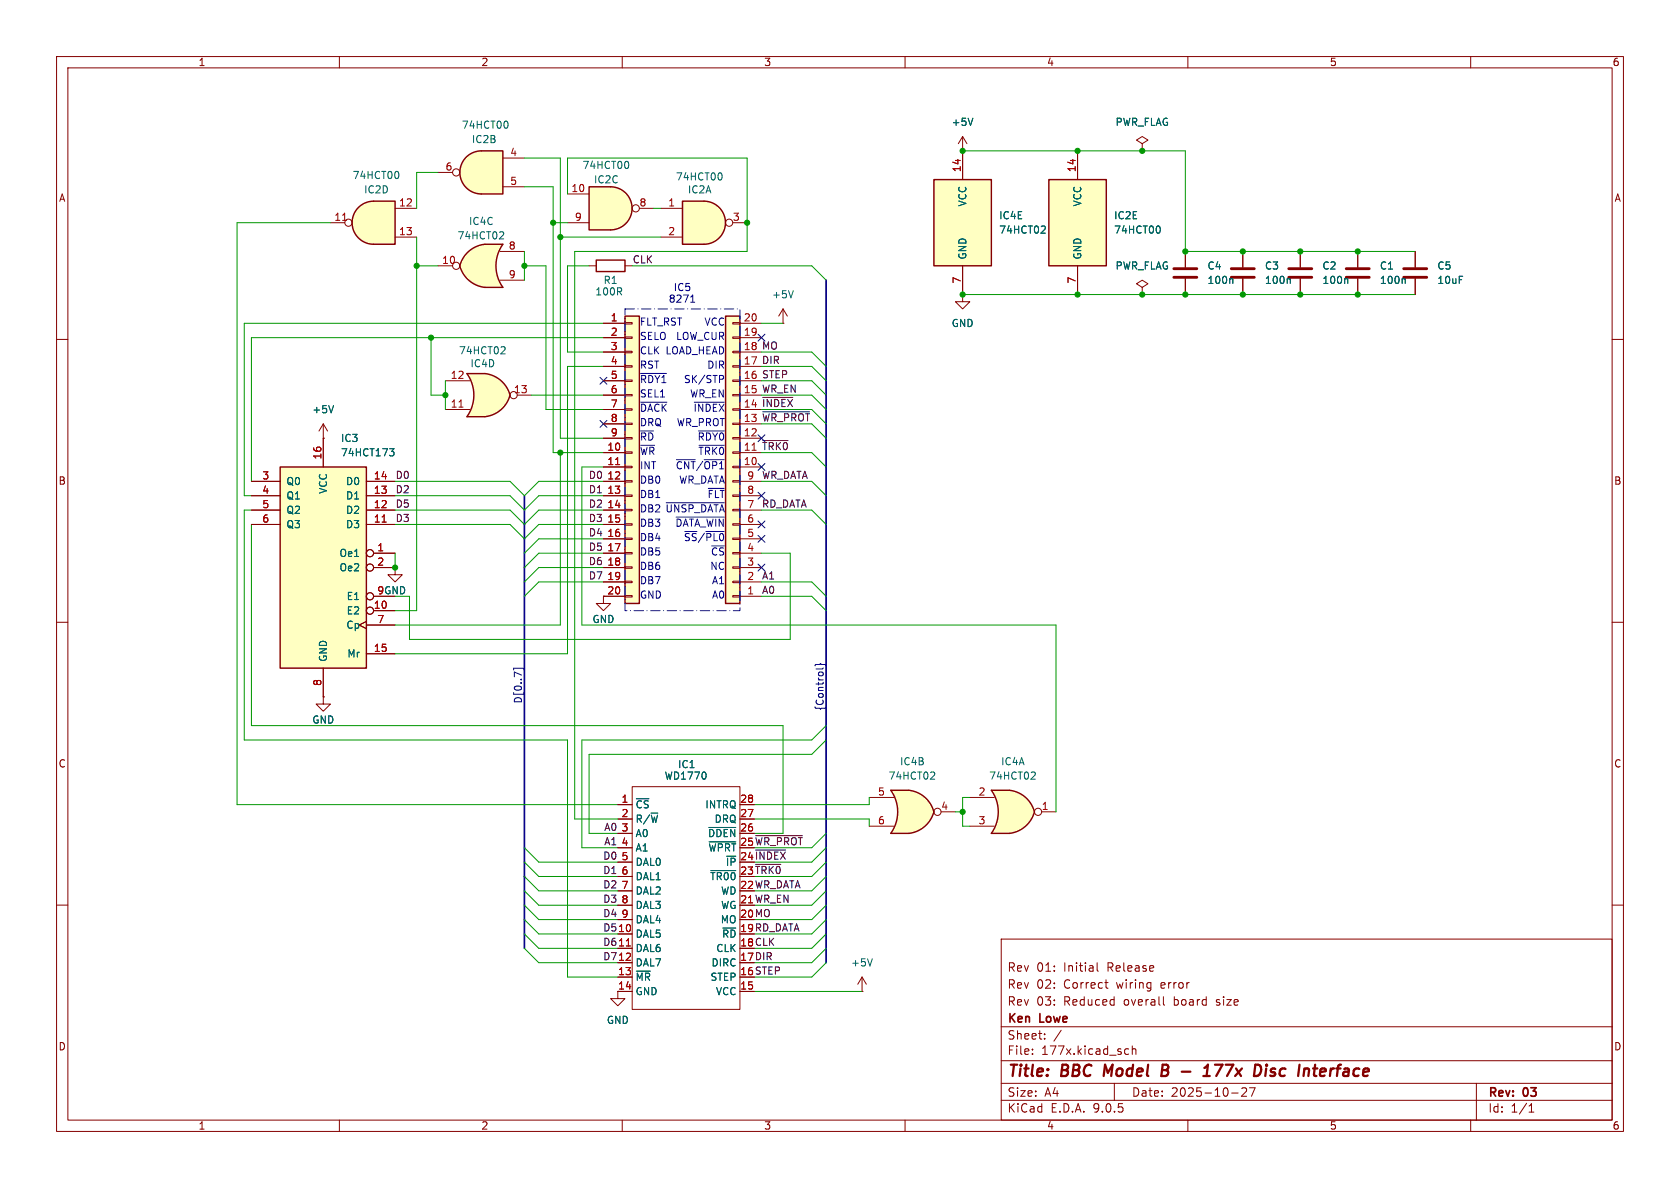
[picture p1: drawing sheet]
<svg xmlns="http://www.w3.org/2000/svg" width="297mm" height="210mm" viewBox="0 0 297 210" stroke-linecap="round" stroke-linejoin="round" font-family="sans-serif">
<g fill="none" stroke="#840000" stroke-width=".18">
<path d="M10 10h277v190h-277zM12 12h273v186h-273zM60 10v2M110 10v2M160 10v2M210 10v2M260 10v2M10 60h2M285 60h2M10 110h2M285 110h2M10 160h2"/>
<path d="M177 166h108v32h-108zM194 170.2v1.3l.2 .2M195.3 173.7h.6M195.6 174.6l.3 .1M205.7 176.2v1.3l.2 .2M285 160h2M60 198v2M110 198v2M160 198v2M177 194.5h108M177 191.5h108M177 187.5h108"/>
<path d="M177 181.5h108M182.5 186.3v.1M182.5 185.5v.1M184.7 183.6v.1M184.7 182.8v.1M187.6 182.1l-1.3 2M197 191.5v3M199 186.3h.5M199 185.5h.5M200.2 185.5l.2-.1 .3 .1 .1 .9M200.2 184.9v1.5M210 198v2"/>
<path d="M217.7 193.2h1.2M219.5 192.4l.6-.1 .2 .1 .1 .3-.9 1.1h.9M220.9 192.3h1l-.7 1.5M260 198v2M261 191.5v6.5M270.3 196.6h.9M270.3 195.5l.4-.4v1.5"/>
</g>
<g fill="none" stroke="#840000" stroke-width=".4">
<path d="M195.4 188.2l-.3 2M205.4 189.2h.7M206.1 189.2l.3 .1M206.2 188.2h-.6l-.3 2 1-.1M206.3 189.1l-.2 .1M208.9 189.4h1.5M212.7 190.2h1.2M212.9 188.8l.7-.6-.3 2M214.8 188.2h1.3l-1.1 2M223.8 188.9l-.1 1.3M223.9 188.2v.2M223.9 188.2l-.1 .1 .1 .1"/>
<path d="M223.9 188.2l.1 .1-.1 .1M224.6 190.1l.5 .1M225 188.9l-.2 .1-.1 .3 .2 .2h.3M232.1 188.9h.8M233.8 188.9l-.4 .3-.1 .7 .3 .3M234.4 189.4l-1 .1"/>
</g>
<path d="M157.5 139.7h3.2M157.5 147.3h3.2" fill="none" stroke="#ffffc2" stroke-width=".18"/>
<g fill="#ffffc2" stroke="#ffffc2" stroke-width=".18">
<path d="M160.1 142.2l5 1.3a5.2 5.2 0 0 1-4.4 3.8z"/>
<path d="M160.7 139.7a5.1 5.1 0 0 1 4.4 3.8l-5 1.3z"/>
</g>
<path d="M157.5 139.7h3.2v7.6h-3.2a6.7 6.7 0 0 0 0-7.6z" fill="#ffffc2"/>
<path d="M160.7 139.7h-3.2a6.6 6.6 0 0 1 0 7.6h3.2M160.7 139.7a5.1 5.1 0 0 1 4.4 3.8M165.1 143.5a5.2 5.2 0 0 1-4.4 3.8" fill="none" stroke="#840000" stroke-width=".25"/>
<g fill="none" stroke="#840000" stroke-width=".18">
<path d="M153.7 141h4.3M153.7 146.1h4.3M166.4 143.5h2.5"/>
<circle cx="165.7" cy="143.5" r=".63"/>
</g>
<path d="M165 136.5l.3 .2-.1 .3-.7 .7h.8" fill="none" stroke="#006464" stroke-width=".18"/>
<path d="M124.5 35.6a3.8 3.8 0 0 1 3.8 3.8 3.8 3.8 0 0 1-3.8 3.8z" fill="#ffffc2" stroke="#ffffc2" stroke-width=".18"/>
<path d="M120.6 35.6h3.9v7.6h-3.9z" fill="#ffffc2"/>
<path d="M120.6 35.6h3.9a3.8 3.8 0 0 1 3.8 3.8 3.8 3.8 0 0 1-3.8 3.8h-3.9z" fill="none" stroke="#840000" stroke-width=".25"/>
<g fill="none" stroke="#840000" stroke-width=".18">
<path d="M116.8 36.8h3.8M129.5 39.4h2.6M116.8 41.9h3.8M138.4 57.2h.1M138.4 54.6l-.7 1.3M138.4 54.6l.8 1.3M138.4 54.6v2.6M209.5 44.5v2.7M209.5 49.3v2.8M250.2 44.5v2.7M250.2 49.3v2.8"/>
<circle cx="128.9" cy="39.4" r=".63"/>
</g>
<path d="M127.5 30.6l.2 .4-.2 .8M140.2 51.4l-.4 1.2M217.8 49.3l.1 .1v.7" fill="none" stroke="#006464" stroke-width=".18"/>
<path d="M207.5 47.5h4.1M207.5 49h4.1M248.2 47.5h4M248.2 49h4" fill="none" stroke="#840000" stroke-width=".51"/>
<path d="M49.5 82.6h15.3v35.5h-15.3z" fill="#ffffc2"/>
<path d="M49.5 82.6h15.3v35.5h-15.3z" fill="none" stroke="#840000" stroke-width=".25"/>
<g fill="none" stroke="#840000" stroke-width=".18">
<path d="M170.2 52.1v1.2h1.2l-1.2 1.3-1.3-1.3h1.3M170.2 52.1h.1M57.1 77.5v5.1M44.4 85.1h5.1M44.4 87.6h5.1M44.4 90.2h5.1M44.4 92.7h5.1M64.8 85.1h5M64.8 87.6h5M64.8 90.2h5M64.8 92.7h5M66 97.8h3.8"/>
<path d="M57.1 118.1v5.1M64.8 109.9l-1.3 .6 1.3 .6M64.8 110.5h5M64.8 115.6h5M66 100.3h3.8M66 105.4h3.8M66 108h3.8M106.7 105.4v1.3h1.2l-1.2 1.3-1.3-1.3h1.3M106.7 105.4h.1"/>
<circle cx="65.4" cy="97.8" r=".63"/>
<circle cx="65.4" cy="100.3" r=".63"/>
<circle cx="65.4" cy="105.4" r=".63"/>
<circle cx="65.4" cy="107.9" r=".63"/>
</g>
<path d="M67.6 92.3h.7" fill="none" stroke="#a90000" stroke-width=".18"/>
<path d="M68.9 79.3h.8l-.5 .5 .4 .1 .1 .4-.3 .3h-.4" fill="none" stroke="#006464" stroke-width=".18"/>
<path d="M175.3 139.7h3.1M175.3 147.3h3.1" fill="none" stroke="#ffffc2" stroke-width=".18"/>
<g fill="#ffffc2" stroke="#ffffc2" stroke-width=".18">
<path d="M177.9 142.2l5 1.3a5.2 5.2 0 0 1-4.4 3.8z"/>
<path d="M178.5 139.7a5.1 5.1 0 0 1 4.4 3.8l-5 1.3z"/>
</g>
<path d="M175.3 139.7h3.1v7.6h-3.1a6.7 6.7 0 0 0 0-7.6z" fill="#ffffc2"/>
<path d="M178.4 139.7h-3.1a6.6 6.6 0 0 1 0 7.6h3.1M178.5 139.7a5.2 5.2 0 0 1 4.4 3.8 5.2 5.2 0 0 1-4.4 3.8" fill="none" stroke="#840000" stroke-width=".25"/>
<g fill="none" stroke="#840000" stroke-width=".18">
<path d="M57.1 77.5h.1M57.1 74.9l-.7 1.3M57.1 74.9l.8 1.3M57.1 74.9v2.6M69.8 100.3v1.3h1.3l-1.3 1.3-1.2-1.3h1.2M69.8 100.3h.1M57.1 123.2v1.3h1.3l-1.3 1.2-1.2-1.2h1.2M57.1 123.2h.1M171.4 141h4.4M171.4 146.1h4.4M184.1 143.5h2.6M152.4 175.3h.1"/>
<path d="M152.4 172.7l-.8 1.3M152.4 172.7l.8 1.3M152.4 172.7v2.6"/>
<circle cx="183.5" cy="143.5" r=".63"/>
</g>
<path d="M59 71.7l-.5 1.3M182.8 136.5l.2 .2v.3l-.8 .7h.8M154.2 169.5l-.4 1.3" fill="none" stroke="#006464" stroke-width=".18"/>
<path d="M63.4 36.7a3.8 3.8 0 0 1 2.6-1.1v7.6a3.8 3.8 0 0 1-3.5-2.4 3.8 3.8 0 0 1 .9-4.1z" fill="#ffffc2" stroke="#ffffc2" stroke-width=".18"/>
<path d="M66 35.6h3.8v7.6h-3.8z" fill="#ffffc2"/>
<path d="M63.4 36.7a3.8 3.8 0 0 1 2.6-1.1h3.8v7.6h-3.8a3.8 3.8 0 0 1-3.5-2.4 3.8 3.8 0 0 1 .9-4.1z" fill="none" stroke="#840000" stroke-width=".25"/>
<g fill="none" stroke="#840000" stroke-width=".18">
<path d="M58.4 39.4h2.6M69.8 36.8h3.9M69.8 41.9h3.9"/>
<circle cx="61.6" cy="39.4" r=".63"/>
</g>
<path d="M60.6 39h.7" fill="none" stroke="#a90000" stroke-width=".18"/>
<path d="M70.3 30.4l.2 .4-.2 .7" fill="none" stroke="#006464" stroke-width=".18"/>
<path d="M82.4 27.8a3.8 3.8 0 0 1 2.7-1.1v7.6a3.8 3.8 0 0 1-3.5-2.4 3.8 3.8 0 0 1 .8-4.1z" fill="#ffffc2" stroke="#ffffc2" stroke-width=".18"/>
<path d="M85.1 26.7h3.8v7.6h-3.8z" fill="#ffffc2"/>
<path d="M82.4 27.8a3.8 3.8 0 0 1 2.7-1.1h3.8v7.6h-3.8a3.8 3.8 0 0 1-3.5-2.4 3.8 3.8 0 0 1 .8-4.1z" fill="none" stroke="#840000" stroke-width=".25"/>
<g fill="none" stroke="#840000" stroke-width=".18">
<path d="M77.5 30.5h2.5M88.9 27.9h3.8M88.9 33h3.8M201.9 25.4l1-.6-1-.7-1 .7 1 .6v1.3M201.9 26.7h.1M229.9 44.5v2.7M229.9 49.3v2.8M111.8 139.1h19v39.3h-19zM109.2 147.3h2.6M109.2 149.9h2.6M109.2 152.4h2.6M109.2 154.9h2.6"/>
<path d="M109.2 157.5h2.6M109.2 142.2h2.6M109.2 144.8h2.6M130.8 147.3h2.5M130.8 142.2h2.5M130.8 144.8h2.5M109.2 160h2.6M109.2 162.6h2.6M109.2 165.1h2.6M109.2 167.6h2.6M109.2 170.2h2.6M109.2 175.3h2.6"/>
<path d="M109.2 172.7h2.6M130.8 175.3h2.5"/>
<circle cx="80.6" cy="30.5" r=".63"/>
</g>
<path d="M89.6 21.5l.2 .4-.2 .7M238.1 49.3l.2 .1v.7M125.3 146.3h4.8M125.4 148.8h4.7M125.7 153.9h4.4M112.5 171.7h2.5" fill="none" stroke="#006464" stroke-width=".18"/>
<path d="M227.8 47.5h4.1M227.8 49h4.1" fill="none" stroke="#840000" stroke-width=".51"/>
<path d="M110.7 167.2h.8" fill="none" stroke="#a90000" stroke-width=".18"/>
<path d="M82.5 73.7h3.2M82.5 66h3.2" fill="none" stroke="#ffffc2" stroke-width=".18"/>
<g fill="#ffffc2" stroke="#ffffc2" stroke-width=".18">
<path d="M85.8 66a5.2 5.2 0 0 1 4.4 3.9l-5.1 1.3z"/>
<path d="M85.2 68.6l5 1.2a5.1 5.1 0 0 1-4.4 3.9z"/>
</g>
<path d="M82.5 66h3.2v7.7h-3.2a6.6 6.6 0 0 0 0-7.7z" fill="#ffffc2"/>
<path d="M82.5 66h3.2a5.2 5.2 0 0 1 4.5 3.9 5.2 5.2 0 0 1-4.4 3.8h-3.3a6.6 6.6 0 0 0 0-7.7z" fill="none" stroke="#840000" stroke-width=".25"/>
<g fill="none" stroke="#840000" stroke-width=".18">
<path d="M78.7 72.4h4.4M78.7 67.3h4.4M91.4 69.9h2.6"/>
<circle cx="90.8" cy="69.8" r=".63"/>
</g>
<path d="M81.1 72h.8" fill="none" stroke="#a90000" stroke-width=".18"/>
<path d="M89.1 61.3l.2 .2-.1 .3-.7 .8h.8" fill="none" stroke="#006464" stroke-width=".18"/>
<path d="M85.7 43.2h3.2M85.7 50.8h3.2" fill="none" stroke="#ffffc2" stroke-width=".18"/>
<g fill="#ffffc2" stroke="#ffffc2" stroke-width=".18">
<path d="M81.3 47l5-1.4-.6 5.2a5.2 5.2 0 0 1-4.4-3.8z"/>
<path d="M82.5 44.7a5.1 5.1 0 0 1 3.2-1.5l.6 5.1-5-1.3 .5-1.2z"/>
</g>
<path d="M85.7 43.2h3.2a6.6 6.6 0 0 0 0 7.6h-3.2z" fill="#ffffc2"/>
<path d="M85.7 43.2a5.2 5.2 0 0 0-4.4 3.8 5.2 5.2 0 0 0 4.4 3.8M85.7 43.2h3.2a6.6 6.6 0 0 0 0 7.6h-3.2" fill="none" stroke="#840000" stroke-width=".25"/>
<g fill="none" stroke="#840000" stroke-width=".18">
<path d="M77.5 47h2.5M88.4 44.5h4.3M88.4 49.5h4.3"/>
<circle cx="80.6" cy="47" r=".63"/>
</g>
<path d="M88.8 41l.3 .2-.1 .3-.7 .7h.8" fill="none" stroke="#006464" stroke-width=".18"/>
<path d="M110.5 55.9h2.5v50.8h-2.5z" fill="#ffffc2"/>
<path d="M110.5 55.9h2.5v50.8h-2.5z" fill="none" stroke="#840000" stroke-width=".25"/>
<g fill="none" stroke="#840000" stroke-width=".18">
<path d="M106.7 57.2h3.8M106.7 59.7h3.8M110.5 57h1.3v.3h-1.3zM110.5 59.6h1.3v.2h-1.3zM201.9 50.8l1-.6-1-.7-1 .7 1 .6v1.3M201.9 52.1h.1M106.7 62.2h3.8M106.7 64.8h3.8M106.7 67.3h3.8M106.7 69.9h3.8M106.7 72.4h3.8M106.7 74.9h3.8"/>
<path d="M106.7 77.5h3.8M110.5 62.1h1.3v.3h-1.3zM110.5 64.6h1.3v.3h-1.3zM110.5 67.2h1.3v.2h-1.3zM110.5 69.7h1.3v.3h-1.3zM110.5 72.3h1.3v.2h-1.3zM110.5 74.8h1.3v.3h-1.3zM110.5 77.3h1.3v.3h-1.3zM110.5 79.9h1.3v.2h-1.3zM106.7 80h3.8M106.7 82.6h3.8M106.7 85.1h3.8"/>
<path d="M106.7 87.6h3.8M106.7 90.2h3.8M106.7 92.7h3.8M106.7 95.3h3.8M106.7 97.8h3.8M110.5 82.4h1.3v.3h-1.3zM110.5 85h1.3v.2h-1.3zM110.5 87.5h1.3v.3h-1.3zM110.5 90h1.3v.3h-1.3zM110.5 92.6h1.3v.2h-1.3zM110.5 95.1h1.3v.3h-1.3zM110.5 97.7h1.3v.2h-1.3z"/>
<path d="M106.7 100.3h3.8M106.7 102.9h3.8M106.7 105.4h3.8M110.5 100.2h1.3v.3h-1.3zM110.5 102.7h1.3v.3h-1.3zM110.5 105.3h1.3v.2h-1.3z"/>
</g>
<path d="M108.8 82.1h.8" fill="none" stroke="#a90000" stroke-width=".18"/>
<path d="M128.3 55.9h2.5v50.8h-2.5z" fill="#ffffc2"/>
<path d="M128.3 55.9h2.5v50.8h-2.5z" fill="none" stroke="#840000" stroke-width=".25"/>
<g fill="none" stroke="#840000" stroke-width=".18">
<path d="M129.5 59.6h1.3v.2h-1.3zM129.5 57h1.3v.3h-1.3zM130.8 59.7h3.8M130.8 57.2h3.8M129.5 79.9h1.3v.2h-1.3zM129.5 77.3h1.3v.3h-1.3zM129.5 74.8h1.3v.3h-1.3zM129.5 72.3h1.3v.2h-1.3zM129.5 69.7h1.3v.3h-1.3zM129.5 67.2h1.3v.2h-1.3zM129.5 64.6h1.3v.3h-1.3zM129.5 62.1h1.3v.3h-1.3z"/>
<path d="M130.8 77.5h3.8M130.8 74.9h3.8M130.8 72.4h3.8M130.8 69.9h3.8M130.8 67.3h3.8M130.8 64.8h3.8M130.8 62.2h3.8M129.5 97.7h1.3v.2h-1.3zM129.5 85h1.3v.2h-1.3zM130.8 97.8h3.8M130.8 95.3h3.8M130.8 92.7h3.8"/>
<path d="M130.8 90.2h3.8M130.8 87.6h3.8M130.8 85.1h3.8M130.8 82.6h3.8M130.8 80h3.8M129.5 105.3h1.3v.2h-1.3zM129.5 102.7h1.3v.3h-1.3zM129.5 100.2h1.3v.3h-1.3zM130.8 105.4h3.8M130.8 102.9h3.8M130.8 100.3h3.8"/>
</g>
<path d="M133 79.6h.7" fill="none" stroke="#a90000" stroke-width=".18"/>
<path d="M185.4 31.8h10.2v15.2h-10.2z" fill="#ffffc2"/>
<path d="M185.4 31.8h10.2v15.2h-10.2zM105.4 46h5.1v2h-5.1z" fill="none" stroke="#840000" stroke-width=".25"/>
<path d="M170.2 26.7h.1M170.2 24.1l-.8 1.3M170.2 24.1l.7 1.3M170.2 24.1v2.6M190.5 26.7v5.1M104.1 47h1.3M110.5 47h1.3M190.5 47v5.1M109.2 175.3v1.2h1.3l-1.3 1.3-1.3-1.3h1.3" fill="none" stroke="#840000" stroke-width=".18"/>
<path d="M172 20.9l-.4 1.3M204.9 40l.2 .4-.2 .8" fill="none" stroke="#006464" stroke-width=".18"/>
<path d="M107.9 33a3.8 3.8 0 0 1 3.8 3.8 3.8 3.8 0 0 1-3.8 3.8z" fill="#ffffc2" stroke="#ffffc2" stroke-width=".18"/>
<path d="M104.1 33h3.8v7.6h-3.8z" fill="#ffffc2"/>
<path d="M104.1 33h3.8a3.8 3.8 0 0 1 3.8 3.8 3.8 3.8 0 0 1-3.8 3.8h-3.8z" fill="none" stroke="#840000" stroke-width=".25"/>
<g fill="none" stroke="#840000" stroke-width=".18">
<path d="M100.3 39.4h3.8M100.3 34.3h3.8M113 36.8h2.6"/>
<circle cx="112.4" cy="36.8" r=".63"/>
</g>
<path d="M111 28.6l.1 .4-.1 .7" fill="none" stroke="#006464" stroke-width=".18"/>
<path d="M165.1 31.8h10.2v15.2h-10.2z" fill="#ffffc2"/>
<path d="M165.1 31.8h10.2v15.2h-10.2z" fill="none" stroke="#840000" stroke-width=".25"/>
<g fill="none" stroke="#840000" stroke-width=".18">
<path d="M170.2 26.7h.1M170.2 26.7v5.1M190.5 26.7v5.1M201.9 26.7h.1M106.7 57.2h3.8M106.7 59.7h3.8M170.2 52.1h.1M170.2 47v5.1M190.5 47v5.1M201.9 52.1h.1M209.5 44.5v2.7M209.5 49.3v2.8"/>
<path d="M219.7 44.5v2.7M219.7 49.3v2.8M229.9 44.5v2.7M229.9 49.3v2.8M240 44.5v2.7M240 49.3v2.8M250.2 44.5v2.7M250.2 49.3v2.8M57.1 77.5h.1M57.1 77.5v5.1M106.7 62.2h3.8M106.7 64.8h3.8"/>
<path d="M106.7 67.3h3.8M106.7 69.9h3.8M106.7 72.4h3.8M106.7 74.9h3.8M106.7 77.5h3.8M44.4 85.1h5.1M44.4 87.6h5.1M44.4 90.2h5.1M44.4 92.7h5.1M64.8 85.1h5M64.8 87.6h5M64.8 90.2h5"/>
<path d="M64.8 92.7h5M66 97.8h3.8M106.7 80h3.8M106.7 82.6h3.8M106.7 85.1h3.8M106.7 87.6h3.8M106.7 90.2h3.8M106.7 92.7h3.8M106.7 95.3h3.8M106.7 97.8h3.8M57.1 118.1v5.1M64.8 109.9l-1.3 .6 1.3 .6"/>
<path d="M64.8 110.5h5M64.8 115.6h5M66 100.3h3.8M66 105.4h3.8M66 108h3.8M69.8 100.3h.1M106.7 105.4h.1M106.7 100.3h3.8M106.7 102.9h3.8M106.7 105.4h3.8M57.1 123.2h.1M109.2 147.3h2.6"/>
<path d="M109.2 149.9h2.6M109.2 152.4h2.6M109.2 154.9h2.6M109.2 157.5h2.6M109.2 142.2h2.6M109.2 144.8h2.6M130.8 147.3h2.5M130.8 142.2h2.5M130.8 144.8h2.5M109.2 160h2.6M109.2 162.6h2.6M109.2 165.1h2.6"/>
<path d="M109.2 167.6h2.6M109.2 170.2h2.6M109.2 175.3h2.6M109.2 172.7h2.6M130.8 175.3h2.5"/>
<circle cx="65.4" cy="97.8" r=".63"/>
<circle cx="65.4" cy="100.3" r=".63"/>
<circle cx="65.4" cy="105.4" r=".63"/>
<circle cx="65.4" cy="107.9" r=".63"/>
</g>
<g fill="none" stroke="#006464" stroke-width=".18">
<path d="M172 20.9l-.4 1.3M184.6 39.9l.2 .3-.1 .3-.7 .7h.8M204.9 40l.2 .4-.2 .8M217.8 49.3l.1 .1v.7M227.9 49.3l.2 .1v.7M238.1 49.3l.2 .1v.7M248.2 49.3l.2 .1v.7M59 71.7l-.5 1.3M68.9 79.3h.8l-.5 .5 .4 .1 .1 .4-.3 .3h-.4M125.3 146.3h4.8M125.4 148.8h4.7M125.7 153.9h4.4"/>
<path d="M112.5 171.7h2.5"/>
</g>
<path d="M217.7 47.5h4M217.7 49h4M238 47.5h4.1M238 49h4.1" fill="none" stroke="#840000" stroke-width=".51"/>
<path d="M134.8 77.9h4.5M134.8 72.8h8.3M134.8 70.3h5.4M133.6 152.8h4.4M133.6 150.3h5.3M133.6 147.7h8.3" fill="none" stroke="#0f0f0f" stroke-width=".18"/>
<g fill="none" stroke="#000084" stroke-width=".18">
<path d="M134 59.1l1.2 1.2M135.2 59.1l-1.2 1.2M106.1 66.7l1.2 1.2M106.1 74.3l1.2 1.2M107.3 66.7l-1.2 1.2M107.3 74.3l-1.2 1.2M134 76.9l1.2 1.2M135.2 76.9l-1.2 1.2M134 81.9l1.2 1.3M134 92.1l1.2 1.2M134 99.7l1.2 1.2M134 94.6l1.2 1.3"/>
<path d="M134 87l1.2 1.2M135.2 81.9l-1.2 1.3M135.2 92.1l-1.2 1.2M135.2 99.7l-1.2 1.2M135.2 94.6l-1.2 1.3M135.2 87l-1.2 1.2M90.8 118.4v-.3h1.8v.3M144.1 117.7l.2-.2h.6l.2-.2 .1 .2h.6l.2 .2M145.5 118.1l-.1 .2h-1.1"/>
</g>
<path d="M146 49.5v120.7M92.7 87.6v80" fill="none" stroke="#000084" stroke-width=".3"/>
<g fill="none" stroke="#009600" stroke-width=".18">
<path d="M58.4 39.4h-16.5v102.8h67.3M77.5 30.5h-3.8v6.3M92.7 27.9h6.4v49.6h7.6M92.7 33h5.1v47h8.9M97.8 39.4h2.5M100.3 34.3v-6.4h31.8v16.6h-30.5v100.3h7.6M115.6 36.8h1.2M170.2 26.7h39.3v17.8h40.7M73.7 41.9v66.1h-3.9M73.7 47h3.8M76.2 59.7v10.2h2.5M92.7 47h3.8v25.4h10.2"/>
<path d="M92.7 44.5v5M99.1 41.9h17.7M104.1 47h-3.8v15.2h6.4M106.7 57.2h-63.5v30.4h1.2M106.7 59.7h-62.3v25.4M111.8 47h31.7l2.5 2.5M134.6 57.2h3.8M170.2 52.1h80M78.7 67.3v5.1M94 69.9h12.7M106.7 64.8h-6.4v50.8h-30.5M134.6 72.4h8.9l2.5 2.5"/>
<path d="M134.6 69.9h8.9l2.5 2.5M134.6 62.2h8.9l2.5 2.6M134.6 67.3h8.9l2.5 2.6M134.6 74.9h8.9l2.5 2.6M134.6 64.8h8.9l2.5 2.5M44.4 90.2h-1.2v40.6h57.1v41.9h8.9M44.4 92.7v35.6h94v19h-5.1M69.8 85.1h20.4l2.5 2.5 2.5-2.5h11.5M69.8 87.6h20.4l2.5 2.6 2.5-2.6h11.5M69.8 90.2h20.4l2.5 2.5 2.5-2.5h11.5M69.8 92.7h20.4l2.5 2.6 2.5-2.6h11.5M69.8 97.8v2.5"/>
<path d="M99.1 80v30.5h-29.3M106.7 82.6h-3.8v27.9h83.8v33M106.7 95.3h-11.5l-2.5 2.5M106.7 97.8h-11.5l-2.5 2.5M134.6 80h8.9l2.5 2.6M134.6 85.1h8.9l2.5 2.5M134.6 90.2h8.9l2.5 2.5M134.6 97.8h5.1v15.2h-67.3v-7.6h-2.6M106.7 102.9h-11.5l-2.5 2.5M106.7 100.3h-11.5l-2.5 2.6M134.6 102.9h8.9l2.5 2.5M134.6 105.4h8.9l2.5 2.6"/>
<path d="M146 128.3l-2.5 2.5h-40.6v19.1h6.3M146 130.8l-2.5 2.6h-39.4v13.9h5.1M92.7 149.9l2.5 2.5h14M92.7 154.9l2.5 2.6h14M92.7 152.4l2.5 2.5h14M92.7 157.5l2.5 2.5h14M133.3 144.8h20.4v1.3M146 149.9l-2.5 2.5h-10.2M146 154.9l-2.5 2.6h-10.2M146 152.4l-2.5 2.5h-10.2M146 147.3l-2.5 2.6h-10.2M146 157.5l-2.5 2.5h-10.2"/>
<path d="M153.7 141v1.2h-20.4M168.9 143.5h1.3M171.4 141h-1.2v5.1h1.2M92.7 162.6l2.5 2.5h14M92.7 160l2.5 2.6h14M92.7 165.1l2.5 2.5h14M92.7 167.6l2.5 2.6h14M133.3 175.3h19.1M146 170.2l-2.5 2.5h-10.2M146 162.6l-2.5 2.5h-10.2M146 160l-2.5 2.6h-10.2M146 165.1l-2.5 2.5h-10.2"/>
<path d="M146 167.6l-2.5 2.6h-10.2"/>
</g>
<g fill="none" stroke="#0000c2" stroke-width=".18">
<path d="M122.1 53.4h.7M122.2 52.5l.3-.3v1.2M113.3 66h4.5M113.3 71.1h4.6M122.7 71.1h5.3M123.5 76.2h4.5M123.6 78.7h4.4M127.2 66.4h.5l.2 .2-.1 .4h-.6M117.8 88.9h10.2M119.5 91.4h8.5M119.6 81.3h3.3M124.5 81.3h3.5"/>
<path d="M124.8 94h3.2M125.2 86.3h2.8"/>
</g>
<path d="M110.5 54.6h20.3v53.4h-20.3z" fill="none" stroke="#0000c2" stroke-width=".18" stroke-dasharray="1.7 .6 0 .6"/>
<path d="M67.6 92.3h.7M108.8 82.1h.8M110.7 167.2h.8" fill="none" stroke="#a90000" stroke-width=".18"/>
<g fill="#009600" stroke="#009600" stroke-width=".18">
<circle cx="170.2" cy="26.7" r=".46"/>
<circle cx="132.1" cy="39.4" r=".46"/>
<circle cx="170.2" cy="52.1" r=".46"/>
<circle cx="170.2" cy="143.5" r=".46"/>
<circle cx="219.7" cy="52.1" r=".46"/>
<circle cx="219.7" cy="44.5" r=".46"/>
<circle cx="201.9" cy="52.1" r=".46"/>
<circle cx="209.5" cy="44.5" r=".46"/>
<circle cx="209.5" cy="52.1" r=".46"/>
<circle cx="201.9" cy="26.7" r=".46"/>
<circle cx="190.5" cy="26.7" r=".46"/>
<circle cx="229.9" cy="52.1" r=".46"/>
<circle cx="229.9" cy="44.5" r=".46"/>
<circle cx="190.5" cy="52.1" r=".46"/>
<circle cx="240" cy="52.1" r=".46"/>
<circle cx="240" cy="44.5" r=".46"/>
<circle cx="69.8" cy="100.3" r=".46"/>
<circle cx="73.7" cy="47" r=".46"/>
<circle cx="92.7" cy="47" r=".46"/>
<circle cx="78.7" cy="69.9" r=".46"/>
<circle cx="76.2" cy="59.7" r=".46"/>
<circle cx="97.8" cy="39.4" r=".46"/>
<circle cx="99.1" cy="41.9" r=".46"/>
<circle cx="99.1" cy="80" r=".46"/>
</g>
<g font-size="2.8" fill="#840000">
<text x="178" y="190.9">Title:</text>
<text x="187.7" y="190.9">BBC</text>
<text x="196" y="190.9">Model</text>
<text x="207" y="190.9">B</text>
<text x="216.1" y="190.9">177x</text>
<text x="225.8" y="190.9">Disc</text>
<text x="234.4" y="190.9">Interface</text>
</g>
<g font-size="2.1" fill="#840000">
<text x="178" y="172">Rev</text>
<text x="183.2" y="172">01:</text>
<text x="188.1" y="172">Initial</text>
<text x="195.9" y="172">Release</text>
<text x="178" y="178">Rev</text>
<text x="178" y="175">Rev</text>
<text x="183.2" y="178">03:</text>
<text x="183.2" y="175">02:</text>
<text x="188.1" y="178">Reduced</text>
<text x="188.1" y="175">Correct</text>
<text x="197.5" y="175">wiring</text>
<text x="198.8" y="178">overall</text>
<text x="205.5" y="175">error</text>
<text x="207.8" y="178">board</text>
<text x="215.4" y="178">size</text>
<text x="178" y="184">Sheet:</text>
<text x="178" y="181.2">Ken</text>
<text x="183.9" y="181.2">Lowe</text>
<text x="178" y="186.7">File:</text>
<text x="184.1" y="186.7">177x.kicad_sch</text>
<text x="178" y="196.9">KiCad</text>
<text x="178" y="194.1">Size:</text>
<text x="184.7" y="194.1">A4</text>
<text x="185.7" y="196.9">E.D.A.</text>
<text x="193.3" y="196.9">9.0.5</text>
<text x="200" y="194.1">Date:</text>
<text x="207" y="194.1">2025-10-27</text>
<text x="263" y="194.3">Rev:</text>
<text x="263" y="196.9">Id:</text>
<text x="267.1" y="196.9">1/1</text>
<text x="269.4" y="194.3">03</text>
</g>
<g font-size="1.8" fill="#840000">
<text x="35" y="11.9">1</text>
<text x="85" y="11.9">2</text>
<text x="135" y="11.9">3</text>
<text x="185" y="11.9">4</text>
<text x="235" y="11.9">5</text>
<text x="285" y="11.9">6</text>
<text x="10.3" y="35.9">A</text>
<text x="285.3" y="35.9">A</text>
<text x="10.3" y="85.9">B</text>
<text x="285.3" y="85.9">B</text>
<text x="10.3" y="135.9">C</text>
<text x="285.3" y="135.9">C</text>
<text x="130.8" y="149.6">25 ~{WR_PROT}</text>
<text x="130.8" y="152.1">24 ~{INDEX}</text>
<text x="130.8" y="154.7">23 ~{TRK0}</text>
<text x="130.8" y="157.2">22 WR_DATA</text>
<text x="130.8" y="162.3">20 MO</text>
<text x="130.8" y="167.4">18 CLK</text>
<text x="130.8" y="164.8">19 RD_DATA</text>
<text x="130.8" y="169.9">17 DIR</text>
<text x="130.8" y="172.5">16 STEP</text>
<text x="10.3" y="185.9">D</text>
<text x="285.3" y="185.9">D</text>
<text x="35" y="199.9">1</text>
<text x="85" y="199.9">2</text>
<text x="135" y="199.9">3</text>
<text x="185" y="199.9">4</text>
<text x="235" y="199.9">5</text>
<text x="285" y="199.9">6</text>
</g>
<g font-size="1.8" fill="#006464">
<text x="81.5" y="23">74HCT00</text>
<text x="168.1" y="22.5">+5V</text>
<text x="197.1" y="22.5">PWR_FLAG</text>
<text x="83.3" y="25.5">IC2B</text>
<text x="62.2" y="31.9">74HCT00</text>
<text x="64.3" y="34.4">IC2D</text>
<text x="102.9" y="30.1">74HCT00</text>
<text x="104.9" y="32.6">IC2C</text>
<text x="119.4" y="32.1">74HCT00</text>
<text x="121.5" y="34.4">IC2A</text>
<text x="82.8" y="40">IC4C</text>
<text x="171" y="36.6" transform="rotate(-90 171 36.6)">VCC</text>
<text x="176.5" y="39">IC4E</text>
<text x="176.5" y="41.5">74HCT02</text>
<text x="191.4" y="36.6" transform="rotate(-90 191.4 36.6)">VCC</text>
<text x="196.9" y="39">IC2E</text>
<text x="196.9" y="41.5">74HCT00</text>
<text x="80.8" y="42.5">74HCT02</text>
<text x="171" y="46" transform="rotate(-90 171 46)">GND</text>
<text x="191.4" y="46" transform="rotate(-90 191.4 46)">GND</text>
<text x="197.1" y="47.9">PWR_FLAG</text>
<text x="213.4" y="47.9">C4</text>
<text x="223.5" y="47.9">C3</text>
<text x="233.7" y="47.9">C2</text>
<text x="243.8" y="47.9">C1</text>
<text x="254" y="47.9">C5</text>
<text x="105.1" y="52.4">100R</text>
<text x="106.6" y="50.4">R1</text>
<text x="136.4" y="52.9">+5V</text>
<text x="213.4" y="50.4">100n</text>
<text x="223.5" y="50.4">100n</text>
<text x="233.7" y="50.4">100n</text>
<text x="243.8" y="50.4">100n</text>
<text x="254" y="50.4">10uF</text>
<text x="168.1" y="58">GND</text>
<text x="81" y="62.8">74HCT02</text>
<text x="83.1" y="65.1">IC4D</text>
<text x="55.1" y="73.3">+5V</text>
<text x="60.2" y="78.3">IC3</text>
<text x="60.2" y="80.9">74HCT173</text>
<text x="50.5" y="86">Q0</text>
<text x="50.5" y="88.5">Q1</text>
<text x="58" y="87.4" transform="rotate(-90 58 87.4)">VCC</text>
<text x="61.1" y="86">D0</text>
<text x="61.1" y="88.5">D1</text>
<text x="50.5" y="91">Q2</text>
<text x="50.5" y="93.6">Q3</text>
<text x="61.1" y="91">D2</text>
<text x="61.1" y="93.6">D3</text>
<text x="59.9" y="98.7">Oe1</text>
<text x="59.9" y="101.2">Oe2</text>
<text x="61.2" y="106.3">E1</text>
<text x="61.1" y="111.4">Cp</text>
<text x="61.2" y="108.8">E2</text>
<text x="104.6" y="110.3">GND</text>
<text x="58" y="117.1" transform="rotate(-90 58 117.1)">GND</text>
<text x="61.3" y="116.4">Mr</text>
<text x="55.1" y="128.1">GND</text>
<text x="119.8" y="136">IC1</text>
<text x="159" y="135.5">IC4B</text>
<text x="176.9" y="135.5">IC4A</text>
<text x="112.3" y="143.1">~{CS}</text>
<text x="117.4" y="138">WD1770</text>
<text x="124.6" y="143.1">INTRQ</text>
<text x="157" y="138">74HCT02</text>
<text x="174.8" y="138">74HCT02</text>
<text x="112.3" y="148.2">A0</text>
<text x="112.3" y="145.6">R/~{W}</text>
<text x="125.1" y="148.2">~{DDEN}</text>
<text x="126.2" y="145.6">DRQ</text>
<text x="112.3" y="150.7">A1</text>
<text x="112.3" y="153.3">DAL0</text>
<text x="112.3" y="155.8">DAL1</text>
<text x="125.1" y="150.7">~{WPRT}</text>
<text x="125.4" y="155.8">~{TR00}</text>
<text x="128.2" y="153.3">~{IP}</text>
<text x="112.3" y="158.3">DAL2</text>
<text x="112.3" y="160.9">DAL3</text>
<text x="127.4" y="158.3">WD</text>
<text x="127.4" y="160.9">WG</text>
<text x="112.3" y="163.4">DAL4</text>
<text x="112.3" y="166">DAL5</text>
<text x="127.3" y="163.4">MO</text>
<text x="127.6" y="166">~{RD}</text>
<text x="112.3" y="168.5">DAL6</text>
<text x="112.3" y="171">DAL7</text>
<text x="112.3" y="173.6">~{MR}</text>
<text x="125.5" y="173.6">STEP</text>
<text x="125.7" y="171">DIRC</text>
<text x="126.5" y="168.5">CLK</text>
<text x="150.4" y="171">+5V</text>
<text x="112.3" y="176.1">GND</text>
<text x="126.5" y="176.1">VCC</text>
<text x="107.2" y="181.2">GND</text>
</g>
<g font-size="1.8" fill="#a90000">
<text x="90.1" y="27.7">4</text>
<text x="78.7" y="30.2">6</text>
<text x="90.1" y="32.8">5</text>
<text x="100.9" y="34">10</text>
<text x="169.9" y="30.5" transform="rotate(-90 169.9 30.5)">14</text>
<text x="190.2" y="30.5" transform="rotate(-90 190.2 30.5)">14</text>
<text x="59" y="39.1">11</text>
<text x="70.4" y="36.6">12</text>
<text x="70.4" y="41.7">13</text>
<text x="101.5" y="39.1">9</text>
<text x="113" y="36.6">8</text>
<text x="118" y="36.6">1</text>
<text x="118" y="41.7">2</text>
<text x="129.5" y="39.1">3</text>
<text x="78.1" y="46.7">10</text>
<text x="89.8" y="44.2">8</text>
<text x="89.8" y="49.3">9</text>
<text x="169.9" y="50.2" transform="rotate(-90 169.9 50.2)">7</text>
<text x="190.2" y="50.2" transform="rotate(-90 190.2 50.2)">7</text>
<text x="107.9" y="56.9">1</text>
<text x="107.9" y="59.4">2</text>
<text x="131.4" y="59.4">19</text>
<text x="131.4" y="56.9">20</text>
<text x="107.9" y="62">3</text>
<text x="107.9" y="64.5">4</text>
<text x="131.4" y="64.5">17</text>
<text x="131.4" y="62">18</text>
<text x="79.6" y="67.1">12</text>
<text x="90.8" y="69.6">13</text>
<text x="107.9" y="67.1">5</text>
<text x="107.9" y="69.6">6</text>
<text x="131.4" y="69.6">15</text>
<text x="131.4" y="67.1">16</text>
<text x="79.6" y="72.1">11</text>
<text x="107.9" y="72.1">7</text>
<text x="107.9" y="74.7">8</text>
<text x="107.9" y="77.2">9</text>
<text x="131.4" y="77.2">12</text>
<text x="131.4" y="74.7">13</text>
<text x="131.4" y="72.1">14</text>
<text x="56.9" y="81.3" transform="rotate(-90 56.9 81.3)">16</text>
<text x="107.3" y="79.8">10</text>
<text x="107.3" y="82.3">11</text>
<text x="131.4" y="82.3">10</text>
<text x="131.4" y="79.8">11</text>
<text x="46.3" y="84.8">3</text>
<text x="46.3" y="87.4">4</text>
<text x="46.3" y="89.9">5</text>
<text x="66" y="84.8">14</text>
<text x="66" y="87.4">13</text>
<text x="66" y="89.9">12</text>
<text x="107.3" y="84.8">12</text>
<text x="107.3" y="87.4">13</text>
<text x="107.3" y="89.9">14</text>
<text x="132" y="89.9">7</text>
<text x="132" y="87.4">8</text>
<text x="132" y="84.8">9</text>
<text x="46.3" y="92.5">6</text>
<text x="66" y="92.5">11</text>
<text x="107.3" y="92.5">15</text>
<text x="107.3" y="95">16</text>
<text x="132" y="95">5</text>
<text x="132" y="92.5">6</text>
<text x="66.6" y="97.5">1</text>
<text x="66.6" y="100.1">2</text>
<text x="107.3" y="97.5">17</text>
<text x="107.3" y="100.1">18</text>
<text x="132" y="100.1">3</text>
<text x="132" y="97.5">4</text>
<text x="66" y="107.7">10</text>
<text x="66.6" y="105.2">9GND</text>
<text x="107.3" y="102.6">19</text>
<text x="107.3" y="105.2">20</text>
<text x="132" y="105.2">1</text>
<text x="132" y="102.6">2</text>
<text x="66.6" y="110.2">7</text>
<text x="66" y="115.3">15</text>
<text x="56.9" y="121.4" transform="rotate(-90 56.9 121.4)">8</text>
<text x="109.8" y="142">1</text>
<text x="130.8" y="142">28</text>
<text x="155.1" y="140.7">5</text>
<text x="166.3" y="143.3">4</text>
<text x="172.9" y="140.7">2</text>
<text x="184.1" y="143.3">1</text>
<text x="109.8" y="147.1">3</text>
<text x="109.8" y="149.6">4</text>
<text x="109.8" y="144.5">2</text>
<text x="130.8" y="144.5">27</text>
<text x="130.8" y="147.1">26</text>
<text x="130.8" y="149.6">25</text>
<text x="155.1" y="145.8">6</text>
<text x="172.9" y="145.8">3</text>
<text x="109.8" y="152.1">5</text>
<text x="109.8" y="154.7">6</text>
<text x="130.8" y="152.1">24</text>
<text x="130.8" y="154.7">23</text>
<text x="109.8" y="157.2">7</text>
<text x="109.8" y="159.8">8</text>
<text x="130.8" y="159.8">21 WR_EN</text>
<text x="130.8" y="157.2">22</text>
<text x="130.8" y="159.8">21</text>
<text x="109.2" y="164.8">10</text>
<text x="109.2" y="167.4">11</text>
<text x="109.8" y="162.3">9</text>
<text x="130.8" y="162.3">20</text>
<text x="130.8" y="167.4">18</text>
<text x="130.8" y="164.8">19</text>
<text x="109.2" y="169.9">12</text>
<text x="109.2" y="172.5">13</text>
<text x="130.8" y="169.9">17</text>
<text x="130.8" y="172.5">16</text>
<text x="109.2" y="175">14</text>
<text x="130.8" y="175">15</text>
</g>
<g font-size="1.8" fill="#0f0f0f">
<text x="111.8" y="46.6">CLK</text>
<text x="134.6" y="64.4">DIR</text>
<text x="134.6" y="61.9">MO</text>
<text x="134.6" y="69.5">WR_EN</text>
<text x="134.6" y="67">STEP</text>
<text x="134.6" y="74.6">~{WR_PROT}</text>
<text x="134.6" y="72">~{INDEX}</text>
<text x="134.6" y="79.7">~{TRK0}</text>
<text x="69.8" y="84.7">D0</text>
<text x="69.8" y="89.8">D5</text>
<text x="69.8" y="87.3">D2</text>
<text x="104" y="84.7">D0</text>
<text x="104" y="89.8">D2</text>
<text x="104" y="87.3">D1</text>
<text x="134.6" y="84.7">WR_DATA</text>
<text x="134.6" y="89.8">RD_DATA</text>
<text x="69.8" y="92.4">D3</text>
<text x="104" y="94.9">D4</text>
<text x="104" y="92.4">D3</text>
<text x="104" y="97.4">D5</text>
<text x="104" y="100">D6</text>
<text x="104" y="102.5">D7</text>
<text x="134.6" y="105.1">A0</text>
<text x="134.6" y="102.5">A1</text>
<text x="106.7" y="149.5">A1</text>
<text x="106.7" y="147">A0</text>
<text x="106.5" y="152.1">D0</text>
<text x="106.5" y="154.6">D1</text>
<text x="106.5" y="157.1">D2</text>
<text x="106.5" y="159.7">D3</text>
<text x="106.5" y="167.3">D6</text>
<text x="106.5" y="164.8">D5</text>
<text x="106.5" y="162.2">D4</text>
<text x="106.5" y="169.8">D7</text>
</g>
<g font-size="1.8" fill="#0000c2">
<text x="118.1" y="53.7">8271</text>
<text x="119" y="51.7">IC5</text>
<text x="113" y="57.8">FLT_RST</text>
<text x="124.4" y="57.8">VCC</text>
<text x="113" y="65.4">RST</text>
<text x="113" y="60.3">SELO</text>
<text x="113" y="62.8">CLK LOAD_HEAD</text>
<text x="119.4" y="60.3">LOW_CUR</text>
<text x="124.9" y="65.4">DIR</text>
<text x="113" y="67.9">~{RDY1} SK/STP</text>
<text x="113" y="70.5">SEL1</text>
<text x="121.9" y="70.5">WR_EN</text>
<text x="113" y="73">~{DACK}</text>
<text x="113" y="75.5">DRQ</text>
<text x="119.5" y="75.5">WR_PROT</text>
<text x="122.5" y="73">~{INDEX}</text>
<text x="113" y="83.2">INT</text>
<text x="113" y="78.1">~{RD}</text>
<text x="113" y="80.6">~{WR}</text>
<text x="119.4" y="83.2">~{CNT}/~{OP1}</text>
<text x="123.2" y="78.1">~{RDY0}</text>
<text x="123.3" y="80.6">~{TRK0}</text>
<text x="113" y="88.2">DB1</text>
<text x="113" y="85.7">DB0</text>
<text x="120" y="85.7">WR_DATA</text>
<text x="125" y="88.2">~{FLT}</text>
<text x="113" y="95.9">DB4</text>
<text x="113" y="93.3">DB3</text>
<text x="113" y="90.8">DB2 ~{UNSP_DATA}</text>
<text x="119.3" y="93.3">~{DATA_WIN}</text>
<text x="120.8" y="95.9">~{SS}/~{PL0}</text>
<text x="113" y="98.4">DB5</text>
<text x="113" y="100.9">DB6</text>
<text x="125.5" y="100.9">NC</text>
<text x="125.6" y="98.4">~{CS}</text>
<text x="113" y="106">GND</text>
<text x="113" y="103.5">DB7</text>
<text x="125.8" y="106">A0</text>
<text x="125.8" y="103.5">A1</text>
</g>
<g font-size="1.8" fill="#000084">
<text x="92.4" y="124.5" transform="rotate(-90 92.4 124.5)">D[0..7]</text>
<text x="145.7" y="125.7" transform="rotate(-90 145.7 125.7)">{Control}</text>
</g>
</svg>
